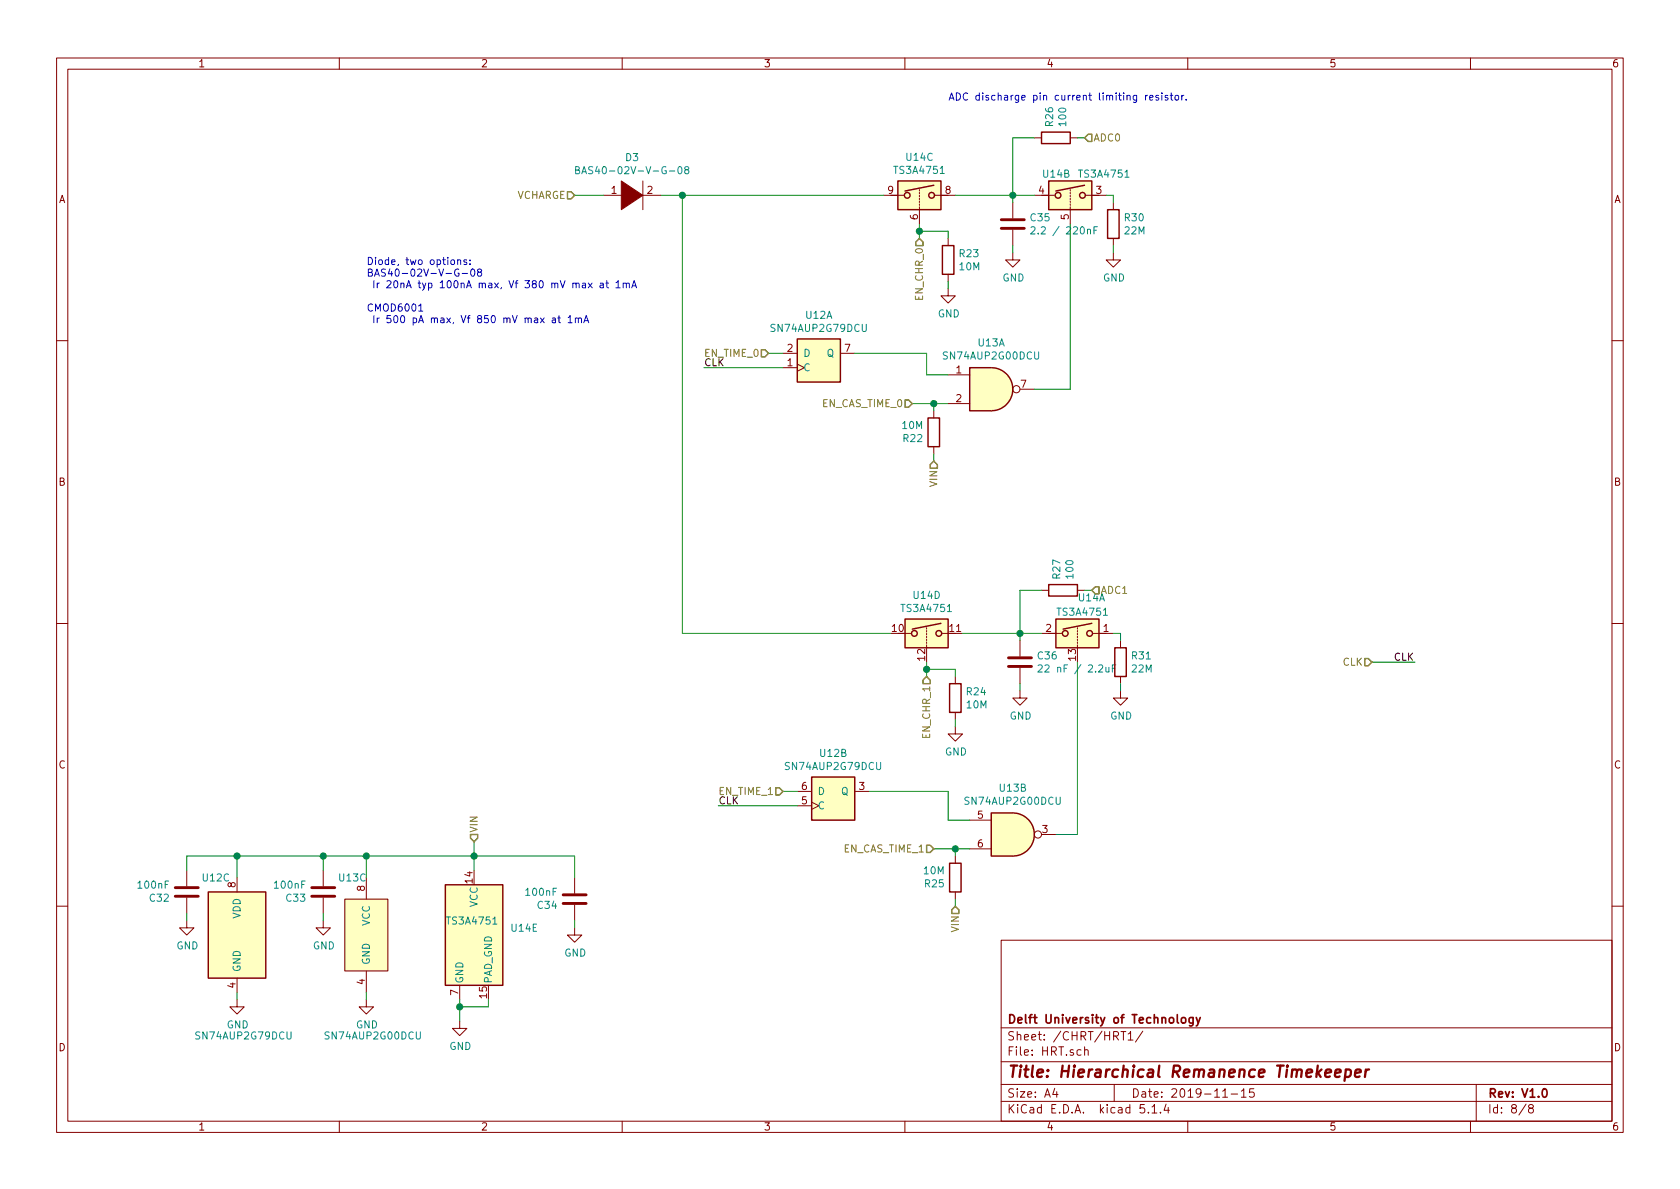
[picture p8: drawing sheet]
<svg xmlns="http://www.w3.org/2000/svg" width="297mm" height="210mm" viewBox="0 0 297 210" stroke-linecap="round" stroke-linejoin="round" font-family="sans-serif">
<g fill="none" stroke="#840000" stroke-width=".18">
<path d="M10 10.3h277v189.9h-277zM12 12.2h273v186.1h-273zM60 10.3v1.9M110 10.3v1.9M160 10.3v1.9M210 10.3v1.9M260 10.3v1.9M106.7 34.5h3.8M113 34.5h3.8M113.7 32v5.1M156.2 34.5h3.6M162.6 33.5v.3"/>
<path d="M162.6 34v.3M162.6 34.5v.3M162.6 35v.3M162.6 35.6v.2M162.6 36.1v.2M162.6 36.6v3M165.4 34.5h3.5M179.1 35.8v2.8M182.9 34.5h3.5M182.9 24.4h1.2M189.2 24.4h1.3M189.2 33.5v.3"/>
<path d="M189.2 34v.3M189.2 34.5v.3M189.2 35v.3M189.2 35.6v.2M189.2 36.1v.2M189.2 36.6v3M192 34.5h3.6M196.8 35.8v1.3M167.6 51v1.3h1.3l-1.3 1.3-1.2-1.3h1.2M167.6 42.2v1.2M167.6 48.5v1.3M179.1 44.7v1.3h1.2l-1.2 1.2-1.3-1.2h1.3"/>
<path d="M179.1 40.6v2.8M196.8 44.7v1.3h1.3l-1.3 1.2-1.2-1.2h1.2M196.8 42.2v1.2M10 60.2h2M138.4 65h2.6M138.4 62.5h2.6M141 64.4l1.2 .6-1.2 .7M148.6 62.5h2.5M165.1 72.6v1.3M165.1 79v1.3M167.6 66.3h3.8M167.6 71.4h3.8"/>
<path d="M180.3 68.8h2.6M285 60.2h2M10 110.3h2M158.7 112h2.3M163.8 111v.2M163.8 111.5v.3M163.8 112v.3M163.8 112.5v.3M163.8 113v.3M163.8 113.5v.3M163.8 114v.5M166.6 112h2.3"/>
<path d="M168.9 119.6v1.3M180.3 113.3v2.8M180.3 118.1v2.8M184.1 112h3.6M184.1 104.4h1.3M190.5 111v.2M190.5 111.5v.3M190.5 112v.3M190.5 112.5v.3M190.5 113v.3M190.5 113.5v.3M190.5 114v.5"/>
<path d="M190.5 104.4h1.3M193.3 112h3.5M198.1 113.3v1.2M198.1 119.6v1.3M285 110.3h2M141 139.9h2.5M151.1 139.9h2.6M168.9 128.5v1.3h1.3l-1.3 1.3-1.3-1.3h1.3M168.9 126v1.2M180.3 122.2v1.2h1.3l-1.3 1.3-1.2-1.3h1.2M198.1 122.2v1.2h1.3l-1.3 1.3-1.3-1.3h1.3M33 153.9v2.8"/>
<path d="M33 158.7v2.8M41.9 155.2v2.5M57.1 153.9v2.8M57.1 158.7v2.8M61 159h7.6v12.7h-7.6zM64.8 155.2v3.8M101.6 155.2v2.8M141 142.5h2.5M143.5 141.9l1.3 .6-1.3 .6M168.9 151.4v1.2M168.9 157.7v1.3M171.4 145h3.9"/>
<path d="M171.4 150.1h3.9M184.1 147.6h2.6M10 160.2h2M33 162.8v1.3h1.3l-1.3 1.2-1.3-1.2h1.3M41.9 176.8v1.2h1.3l-1.3 1.3-1.3-1.3h1.3M41.9 173v2.5M57.1 162.8v1.3h1.3l-1.3 1.2-1.2-1.2h1.2M64.8 176.8v1.2h1.2l-1.2 1.3-1.3-1.3h1.3M64.8 171.7v3.8M81.3 174.2v2.6M101.6 164.1v1.2h1.3l-1.3 1.3-1.3-1.3h1.3M101.6 160v2.8"/>
<path d="M177 166.3h108v32h-108zM285 160.2h2M60 198.3v1.9M81.3 180.6v1.3h1.2l-1.2 1.2-1.3-1.2h1.3M110 198.3v1.9M160 198.3v1.9M177 194.8h108M177 191.8h108M177 187.8h108M177 181.8h108M186.5 192.5l-.4 1h1M186.8 193v1"/>
<path d="M191.8 185.7l.2-.1 .3 .1 .1 .9M191.8 185.1v1.5M197 191.8v3M198.2 182.4h.9M198.6 182.4v1.5M199.5 182.8l.4-.4v1.5M199.5 183.9h.8M202.1 182.3l-1.3 2M202.3 195.3h-.7l-.1 .7 .3-.1 .5 .1 .1 .2-.1 .5-.2 .1-.6-.1M203 196.7v.1M203.7 195.8l.4-.5v1.5M203.7 196.8h.8"/>
<path d="M205.2 196.7v.1M206.2 195.2l-.4 1.1h1M206.6 195.8v1M210 198.3v1.9M216.2 194h.8M217.7 193.5h1.1M219.5 193l.4-.5v1.5M219.5 194h.8M221.7 192.5h-.7l-.1 .7 .2-.1 .5 .1 .2 .2-.1 .5-.2 .1-.6-.1M260 198.3v1.9M261 191.8v6.5M269.8 195.2l-1.2 2"/>
<path d="M270.6 196l-.3-.2v-.2l.3-.3h.2l.3 .3-.1 .2-.6 .2a.48 .48 0 0 0-.1 .7l.3 .1 .4-.1a.48 .48 0 0 0-.2-.7"/>
<circle cx="179.7" cy="68.8" r=".63"/>
<circle cx="183.5" cy="147.6" r=".63"/>
</g>
<path d="M210.9 179.9v1.2l-.2 .3h-.4M211.5 179.9l.4 1M212.2 179.9l-.5 1.4-.2 .1M208.9 180.1l.3-.2 .4 .2 .1 .5-.2 .2-.3 .1-.3-.1zM210.9 180l-.4-.1-.3 .3 .2 .6h.5M272.9 192.6l.1-.1a.8 .8 0 0 1 .5 .8 .8 .8 0 0 1-.5 .7 1 1 0 0 1-.1-1.4z" fill="none" stroke="#840000" stroke-width=".3"/>
<path d="M236.1 189.8l.9-.2v-.4h-.8l-.2 1 .3 .2 .6-.1M237.9 189.2a.68 .68 0 0 1 .9 .1v.8a.66 .66 0 0 1-1 .2M238 189.1l-.3 2M239.6 189.8l1-.2-.1-.4-.5-.1-.4 .3v.9l.2 .1 .6-.1M241.5 189.1l-.2 1.3M242.1 189.1a.54 .54 0 0 0-.6 .4" fill="none" stroke="#840000" stroke-width=".41"/>
<g fill="none" stroke="#840000" stroke-width=".25">
<path d="M158.7 32h7.7v5.1h-7.7zM165.1 32.8l-5.1 1M184.1 23.4h5.1v2h-5.1zM185.4 32h7.6v5.1h-7.6zM191.8 32.8l-5.1 1M195.8 37.1h2.1v5.1h-2.1zM141 59.9h7.6v7.7h-7.6zM166.6 43.4h2.1v5.1h-2.1zM164.1 73.9h2v5.1h-2zM171.4 65h3.9a3.8 3.8 0 0 1 3.8 3.8 3.8 3.8 0 0 1-3.8 3.8h-3.9zM160 109.5h7.6v5h-7.6zM166.4 110.2l-5.1 1"/>
<path d="M185.4 103.4h5.1v2h-5.1zM186.7 109.5h7.6v5h-7.6zM193 110.2l-5 1M197.1 114.5h2v5.1h-2zM143.5 137.4h7.6v7.6h-7.6zM167.9 120.9h2v5.1h-2zM36.8 157.7h10.2v15.3h-10.2zM78.7 156.5h10.2v17.7h-10.2zM167.9 152.6h2v5.1h-2zM175.3 143.8h3.8a3.8 3.8 0 0 1 3.8 3.8 3.8 3.8 0 0 1-3.8 3.8h-3.8z"/>
<circle cx="160.4" cy="34.5" r=".51"/>
<circle cx="164.7" cy="34.5" r=".51"/>
<circle cx="187.1" cy="34.5" r=".51"/>
<circle cx="191.4" cy="34.5" r=".51"/>
<circle cx="161.7" cy="112" r=".51"/>
<circle cx="166" cy="112" r=".51"/>
<circle cx="188.3" cy="112" r=".51"/>
<circle cx="192.7" cy="112" r=".51"/>
</g>
<g fill="#ffffc2" stroke="#ffffc2" stroke-width=".18">
<path d="M160 109.5h7.6v5h-7.6z"/>
<path d="M186.7 109.5h7.6v5h-7.6z"/>
<path d="M78.7 156.5h10.2v17.7h-10.2z"/>
<path d="M61 159h7.6v12.7h-7.6z"/>
<path d="M179.1 143.8a3.8 3.8 0 0 1 3.8 3.8 3.8 3.8 0 0 1-3.8 3.8z"/>
<path d="M175.3 143.8h3.8v7.6h-3.8z"/>
<path d="M175.3 65a3.8 3.8 0 0 1 3.8 3.8 3.8 3.8 0 0 1-3.8 3.8z"/>
<path d="M171.4 65h3.9v7.6h-3.9z"/>
<path d="M36.8 157.7h10.2v15.3h-10.2z"/>
<path d="M143.5 137.4h7.6v7.6h-7.6z"/>
<path d="M141 59.9h7.6v7.7h-7.6z"/>
<path d="M158.7 32h7.7v5.1h-7.7z"/>
<path d="M185.4 32h7.6v5.1h-7.6z"/>
</g>
<path d="M109.9 32l3.8 2.5-3.8 2.6z" fill="#840000" stroke="#840000" stroke-width=".18"/>
<path d="M101.8 30.1l.5-.1 .1-.2v-.2l-.6-.1v1.2h.5l.1-.1 .1-.3-.3-.2M102.9 30.7l.4-1.2 .4 1.2M103 30.4h.6M120 29.6l.1-.1a.67 .67 0 0 1 .5 .6 .67 .67 0 0 1-.5 .6l-.1-.1-.1-.4zM121.3 30l-.2-.3 .2-.2h.2l.3 .2-.1 .2-.5 .2-.1 .1v.3l.2 .2h.4l.1-.2v-.3l-.3-.2M182.3 40.2l.5-.1 .2 .4v.2l-.8 .7h.8M193.4 40.7h.5M194 40.1h-.6v1.3M183.5 117.7l.5-.1 .3 .3-.1 .2-.7 .7h.8M196.7 118.2h.4M197.3 117.6h-.6v1.2" fill="none" stroke="#008484" stroke-width=".18"/>
<path d="M177 38.9h4.1M177 40.4h4.1M178.3 117.9h4.1M178.3 116.3h4.1M31 157h4.1M31 158.5h4.1M55.1 157h4.1M55.1 158.5h4.1M99.6 158.2h4M99.6 159.8h4" fill="none" stroke="#840000" stroke-width=".51"/>
<g fill="none" stroke="#008400" stroke-width=".18">
<path d="M101.6 34.5h5.1M116.8 34.5h39.4M120.6 34.5v77.5h36.9M162.6 39.6v2.6M168.9 34.5h14M182.9 24.4h-3.8v11.4M189.2 39.6v29.2h-6.3M190.5 24.4h1.3M195.6 34.5h1.2v1.3M162.6 40.9h5v1.3M167.6 49.8v1.2M179.1 43.4v1.3"/>
<path d="M196.8 43.4v1.3M124.5 65h13.9M135.9 62.5h2.5M151.1 62.5h12.7v3.8h3.8M161.3 71.4h6.3M165.1 71.4v1.2M165.1 80.3v1.2M163.8 117.1v2.5M163.8 118.4h5.1v1.2M170.2 112h13.9M184.1 104.4h-3.8v8.9M190.5 117.1v30.5h-3.8"/>
<path d="M191.8 104.4h1.2M196.8 112h1.3v1.3M242.6 117.1h7.6M138.4 139.9h2.6M153.7 139.9h13.9v5.1h3.8M168.9 127.2v1.3M180.3 120.9v1.3M198.1 120.9v1.3M33 153.9v-2.5h68.6v3.8M41.9 151.4v3.8M57.1 151.4v2.5M64.8 151.4v3.8"/>
<path d="M83.8 148.8v5.1M127 142.5h14M165.1 150.1h6.3M168.9 150.1v1.3M168.9 159v1.3M33 161.5v1.3M41.9 175.5v1.3M57.1 161.5v1.3M64.8 175.5v1.3M81.3 176.8v3.8M86.4 176.8v1.2h-5.1M101.6 162.8v1.3"/>
</g>
<g fill="none" stroke="#848400" stroke-width=".25">
<path d="M100.3 33.9h.7l.6 .6-.6 .7h-.7zM192.4 23.7h.6v1.3h-.6l-.6-.6zM162.6 42.2l.6 .6v.6h-1.3v-.6zM134.6 61.8h.7l.6 .7-.6 .6h-.7zM160 70.7h.7l.6 .7-.6 .6h-.7zM165.1 81.5l.6 .7v.6h-1.2v-.6zM163.8 119.6l.7 .7v.6h-1.3v-.6zM193.7 103.8h.6v1.2h-.6l-.7-.6zM241.3 116.5h.6l.7 .6-.7 .6h-.6zM137.2 139.3h.6l.6 .6-.6 .7h-.6zM83.2 147.6h1.3v.6l-.7 .6-.6-.6zM163.8 149.5h.7l.6 .6-.6 .6h-.7z"/>
<path d="M168.9 160.3l.6 .6v.6h-1.2v-.6z"/>
</g>
<g fill="none" stroke="#0000c2" stroke-width=".18">
<path d="M202.5 16.9v.8M202.9 16.9l-.4 .2M203.3 17.3l.6-.1-.1-.3h-.3l-.2 .1v.6h.5M204.8 16.9h-.3l-.2 .1 .1 .2 .4 .1v.3h-.5M205.4 16.4v.2M205.4 16.9v.8M206.5 16.9h-.3l-.2 .1v.2l.5 .1v.3h-.5M206.9 16.9h.5M207.1 16.4v1.1l.3 .2M207.8 16.9h.4l.2 .1v.5l-.1 .1-.3 .1-.2-.1zM208.9 16.9v.8M209.3 16.9l-.4 .2"/>
<path d="M209.7 17.6v.1M74 54.1l.4-.4v1.3M74 55h.8M79.8 46l.3-.1 .2 .2v.6l-.3 .1-.3-.2zM80.9 46.1l.2-.2 .3 .1 .1 .8M80.9 45.9v.9M81.1 47.6a.59 .59 0 0 0-.7 .6 .59 .59 0 0 0 .7 .6l.1-.5h-.3M81.7 48.4h1M82.5 46l-.3-.1-.2 .2 .1 .2 .4 .1v.3h-.5M83.1 46.7v.1M83.1 46v.1M83.3 47.7l.2-.1a.67 .67 0 0 1 .5 .6 .67 .67 0 0 1-.5 .6l-.3-.4z"/>
<path d="M84.7 48.1l-.2-.1v-.3l.2-.1h.3l.2 .2-.1 .2-.5 .2-.2 .2v.2l.3 .2h.3l.2-.2v-.2l-.3-.3M95.6 56.2l.6 .9M96.2 56.2l-.6 .9M97.7 56.3h.4l.1 .8M98.2 56.5l-.4 .1-.2 .2 .1 .2h.5M98.6 56.2h.5M98.8 55.8v1.1l.3 .2M100.5 56.2l.3-.4v1.3M100.5 57.1h.7M101.7 56.4l.2-.2 .3 .1 .1 .8M101.7 56.2v.9M102.3 56.4l.1-.2 .3 .1 .1 .8"/>
<path d="M103 50.1h.5v.8M103.2 57.1l.5-1.3 .4 1.3M103.4 56.7h.6M103.5 50.4h-.4l-.2 .2 .1 .2h.5M104 50.1l.7 .8M104.7 50.1l-.7 .8M106.1 50.1h.5l.1 .8M106.7 50.4h-.5l-.1 .2 .1 .3 .5-.1M107.1 50.1h.5M107.3 49.6v1.1l.3 .2M108.9 50l.4-.4v1.3M108.9 50.9h.8"/>
<path d="M110.2 50.2l.2-.1h.3v.8M110.2 50.1v.8M110.7 50.2l.2-.1h.3l.1 .8M111.7 50.9l.4-1.3 .4 1.3M111.8 50.5h.6"/>
</g>
<g fill="#008400" stroke="#008400" stroke-width=".25">
<circle cx="41.9" cy="151.4" r=".51"/>
<circle cx="165.1" cy="71.4" r=".51"/>
<circle cx="83.8" cy="151.4" r=".51"/>
<circle cx="120.7" cy="34.5" r=".51"/>
<circle cx="163.8" cy="118.4" r=".51"/>
<circle cx="162.6" cy="40.9" r=".51"/>
<circle cx="57.2" cy="151.4" r=".51"/>
<circle cx="64.8" cy="151.4" r=".51"/>
<circle cx="179.1" cy="34.5" r=".51"/>
<circle cx="180.3" cy="112" r=".51"/>
<circle cx="81.3" cy="178" r=".51"/>
<circle cx="168.9" cy="150.1" r=".51"/>
</g>
<text font-size="2.8" fill="#840000" x="178" y="190.5">Title: Hierarchical Remanence Timekeeper</text>
<g font-size="2.1" fill="#840000">
<text x="178" y="184">Sheet: /CHRT/HRT1/</text>
<text x="178" y="181">Delft University of Technology</text>
<text x="178" y="186.7">File: HRT.sch</text>
<text x="178" y="196.9">KiCad E.D.A. kicad 5.1.4</text>
<text x="178" y="194.1">Size: A4</text>
<text x="200" y="194.1">Date: 2019-11-15</text>
<text x="263" y="194.1">Rev: V1.0</text>
<text x="263" y="196.9">Id: 8/8</text>
</g>
<g font-size="1.8" fill="#840000">
<text x="35" y="11.9">1</text>
<text x="85" y="11.9">2</text>
<text x="135" y="11.9">3</text>
<text x="185" y="11.9">4</text>
<text x="235" y="11.9">5</text>
<text x="285" y="11.9">6</text>
<text x="10.4" y="35.9">A</text>
<text x="108.1" y="34.3">1</text>
<text x="114.5" y="34.3">2</text>
<text x="157" y="34.3">9</text>
<text x="167.2" y="34.3">8</text>
<text x="183.7" y="34.3">4</text>
<text x="193.8" y="34.3">3</text>
<text x="285.4" y="35.9">A</text>
<text x="162.3" y="38.8" transform="rotate(-90 162.3 38.8)">6</text>
<text x="189" y="38.8" transform="rotate(-90 189 38.8)">5</text>
<text x="139.2" y="64.8">1</text>
<text x="139.2" y="62.2">2</text>
<text x="149.4" y="62.2">7</text>
<text x="169.1" y="66">1</text>
<text x="169.1" y="71.1">2</text>
<text x="180.5" y="68.6">7</text>
<text x="10.4" y="85.9">B</text>
<text x="285.4" y="85.9">B</text>
<text x="157.8" y="111.8">10</text>
<text x="167.9" y="111.8">11</text>
<text x="184.9" y="111.8">2</text>
<text x="195.1" y="111.8">1</text>
<text x="163.6" y="116.8" transform="rotate(-90 163.6 116.8)">12</text>
<text x="190.2" y="116.8" transform="rotate(-90 190.2 116.8)">13</text>
<text x="10.4" y="135.9">C</text>
<text x="285.4" y="135.9">C</text>
<text x="141.8" y="142.2">5</text>
<text x="141.8" y="139.7">6</text>
<text x="151.9" y="139.7">3</text>
<text x="172.9" y="144.8">5</text>
<text x="172.9" y="149.9">6</text>
<text x="184.3" y="147.3">3</text>
<text x="41.7" y="156.9" transform="rotate(-90 41.7 156.9)">8</text>
<text x="64.5" y="157.6" transform="rotate(-90 64.5 157.6)">8</text>
<text x="83.6" y="156.2" transform="rotate(-90 83.6 156.2)">14</text>
<text x="41.7" y="174.7" transform="rotate(-90 41.7 174.7)">4</text>
<text x="64.5" y="174.1" transform="rotate(-90 64.5 174.1)">4</text>
<text x="81" y="176" transform="rotate(-90 81 176)">7</text>
<text x="86.1" y="176.5" transform="rotate(-90 86.1 176.5)">15</text>
<text x="10.4" y="185.9">D</text>
<text x="285.4" y="185.9">D</text>
<text x="35" y="199.9">1</text>
<text x="85" y="199.9">2</text>
<text x="135" y="199.9">3</text>
<text x="185" y="199.9">4</text>
<text x="235" y="199.9">5</text>
<text x="285" y="199.9">6</text>
</g>
<g font-size="1.8" fill="#0000c2">
<text x="167.6" y="17.8">ADC discharge pin current limiting resistor.</text>
<text x="64.8" y="46.9">Diode, two options:</text>
<text x="64.8" y="48.9">BAS40-02V-V-G-08</text>
<text x="65.3" y="51">Ir 20nA typ 100nA max, Vf 380 mV max at 1mA</text>
<text x="64.8" y="55.1">CMOD6001</text>
<text x="65.3" y="57.1">Ir 500 pA max, Vf 850 mV max at 1mA</text>
</g>
<g font-size="1.8" fill="#008484">
<text x="186.2" y="22.3" transform="rotate(-90 186.2 22.3)">R26</text>
<text x="188.5" y="22.2" transform="rotate(-90 188.5 22.2)">100</text>
<text x="110.6" y="28.5">D3</text>
<text x="160.3" y="28.4">U14C</text>
<text x="103.9" y="30.8">BAS40-02V-V-G-08</text>
<text x="158.3" y="30.8">TS3A4751</text>
<text x="184.5" y="31.4">U14B</text>
<text x="191" y="31.4">TS3A4751</text>
<text x="182.3" y="39.1">C35</text>
<text x="183.6" y="41.4">2.2 / 220nF</text>
<text x="198.9" y="39.1">R30</text>
<text x="198.9" y="41.4">22M</text>
<text x="169.7" y="45.5">R23</text>
<text x="169.7" y="47.8">10M</text>
<text x="177.2" y="49.8">GND</text>
<text x="195" y="49.8">GND</text>
<text x="136.6" y="58.7">SN74AUP2G79DCU</text>
<text x="142.5" y="56.4">U12A</text>
<text x="165.8" y="56.1">GND</text>
<text x="142" y="65.7">C</text>
<text x="142" y="63.1">D</text>
<text x="146.2" y="63.1">Q</text>
<text x="167.1" y="63.6">SN74AUP2G00DCU</text>
<text x="173" y="61.3">U13A</text>
<text x="159.6" y="75.9">10M</text>
<text x="159.8" y="78.2">R22</text>
<text x="161.6" y="105.9">U14D</text>
<text x="187.5" y="102.3" transform="rotate(-90 187.5 102.3)">R27</text>
<text x="189.8" y="102.2" transform="rotate(-90 189.8 102.2)">100</text>
<text x="159.6" y="108.2">TS3A4751</text>
<text x="187.2" y="108.9">TS3A4751</text>
<text x="183.5" y="116.6">C36</text>
<text x="185" y="118.9">22 nF / 2.2uF</text>
<text x="200.2" y="116.6">R31</text>
<text x="200.2" y="118.9">22M</text>
<text x="171" y="123">R24</text>
<text x="171" y="125.3">10M</text>
<text x="178.5" y="127.2">GND</text>
<text x="196.3" y="127.2">GND</text>
<text x="139.2" y="136.2">SN74AUP2G79DCU</text>
<text x="145.1" y="133.9">U12B</text>
<text x="167.1" y="133.6">GND</text>
<text x="144.5" y="143.1">C</text>
<text x="144.5" y="140.6">D</text>
<text x="148.7" y="140.6">Q</text>
<text x="170.9" y="142.3">SN74AUP2G00DCU</text>
<text x="176.8" y="140">U13B</text>
<text x="35.9" y="155.9">U12C</text>
<text x="60" y="155.9">U13C</text>
<text x="163.4" y="154.6">10M</text>
<text x="24.5" y="157.1">100nF</text>
<text x="26.5" y="159.5">C32</text>
<text x="48.7" y="157.1">100nF</text>
<text x="50.7" y="159.5">C33</text>
<text x="84.5" y="160.4" transform="rotate(-90 84.5 160.4)">VCC</text>
<text x="93.1" y="158.4">100nF</text>
<text x="95.1" y="160.7">C34</text>
<text x="163.6" y="156.9">R25</text>
<text x="31.2" y="167.9">GND</text>
<text x="42.5" y="162.5" transform="rotate(-90 42.5 162.5)">VDD</text>
<text x="55.3" y="167.9">GND</text>
<text x="65.4" y="163.7" transform="rotate(-90 65.4 163.7)">VCC</text>
<text x="79.2" y="163.5">TS3A4751</text>
<text x="90.5" y="164.8">U14E</text>
<text x="42.5" y="172" transform="rotate(-90 42.5 172)">GND</text>
<text x="65.4" y="170.7" transform="rotate(-90 65.4 170.7)">GND</text>
<text x="81.9" y="174" transform="rotate(-90 81.9 174)">GND</text>
<text x="87" y="174" transform="rotate(-90 87 174)">PAD_GND</text>
<text x="99.8" y="169.2">GND</text>
<text x="34.9" y="183.8">SN74AUP2G79DCU</text>
<text x="40.1" y="181.9">GND</text>
<text x="57.8" y="183.8">SN74AUP2G00DCU</text>
<text x="62.9" y="181.9">GND</text>
<text x="79.5" y="185.7">GND</text>
</g>
<g font-size="1.8" fill="#848400">
<text x="193.3" y="25">ADC0</text>
<text x="91.2" y="35.2">VCHARGE</text>
<text x="163.2" y="52.9" transform="rotate(-90 163.2 52.9)">EN_CHR_0</text>
<text x="124.7" y="63.1">EN_TIME_0</text>
<text x="145.4" y="72">EN_CAS_TIME_0</text>
<text x="165.7" y="86" transform="rotate(-90 165.7 86)">VIN</text>
<text x="190.7" y="106.3">U14A</text>
<text x="194.6" y="105">ADC1</text>
<text x="237.4" y="117.7">CLK</text>
<text x="164.5" y="130.4" transform="rotate(-90 164.5 130.4)">EN_CHR_1</text>
<text x="127.3" y="140.6">EN_TIME_1</text>
<text x="84.5" y="147.3" transform="rotate(-90 84.5 147.3)">VIN</text>
<text x="149.2" y="150.7">EN_CAS_TIME_1</text>
<text x="169.5" y="164.7" transform="rotate(-90 169.5 164.7)">VIN</text>
</g>
<g font-size="1.8">
<text x="124.5" y="64.8">CLK</text>
<text x="246.4" y="116.8">CLK</text>
<text x="127" y="142.2">CLK</text>
</g>
</svg>
